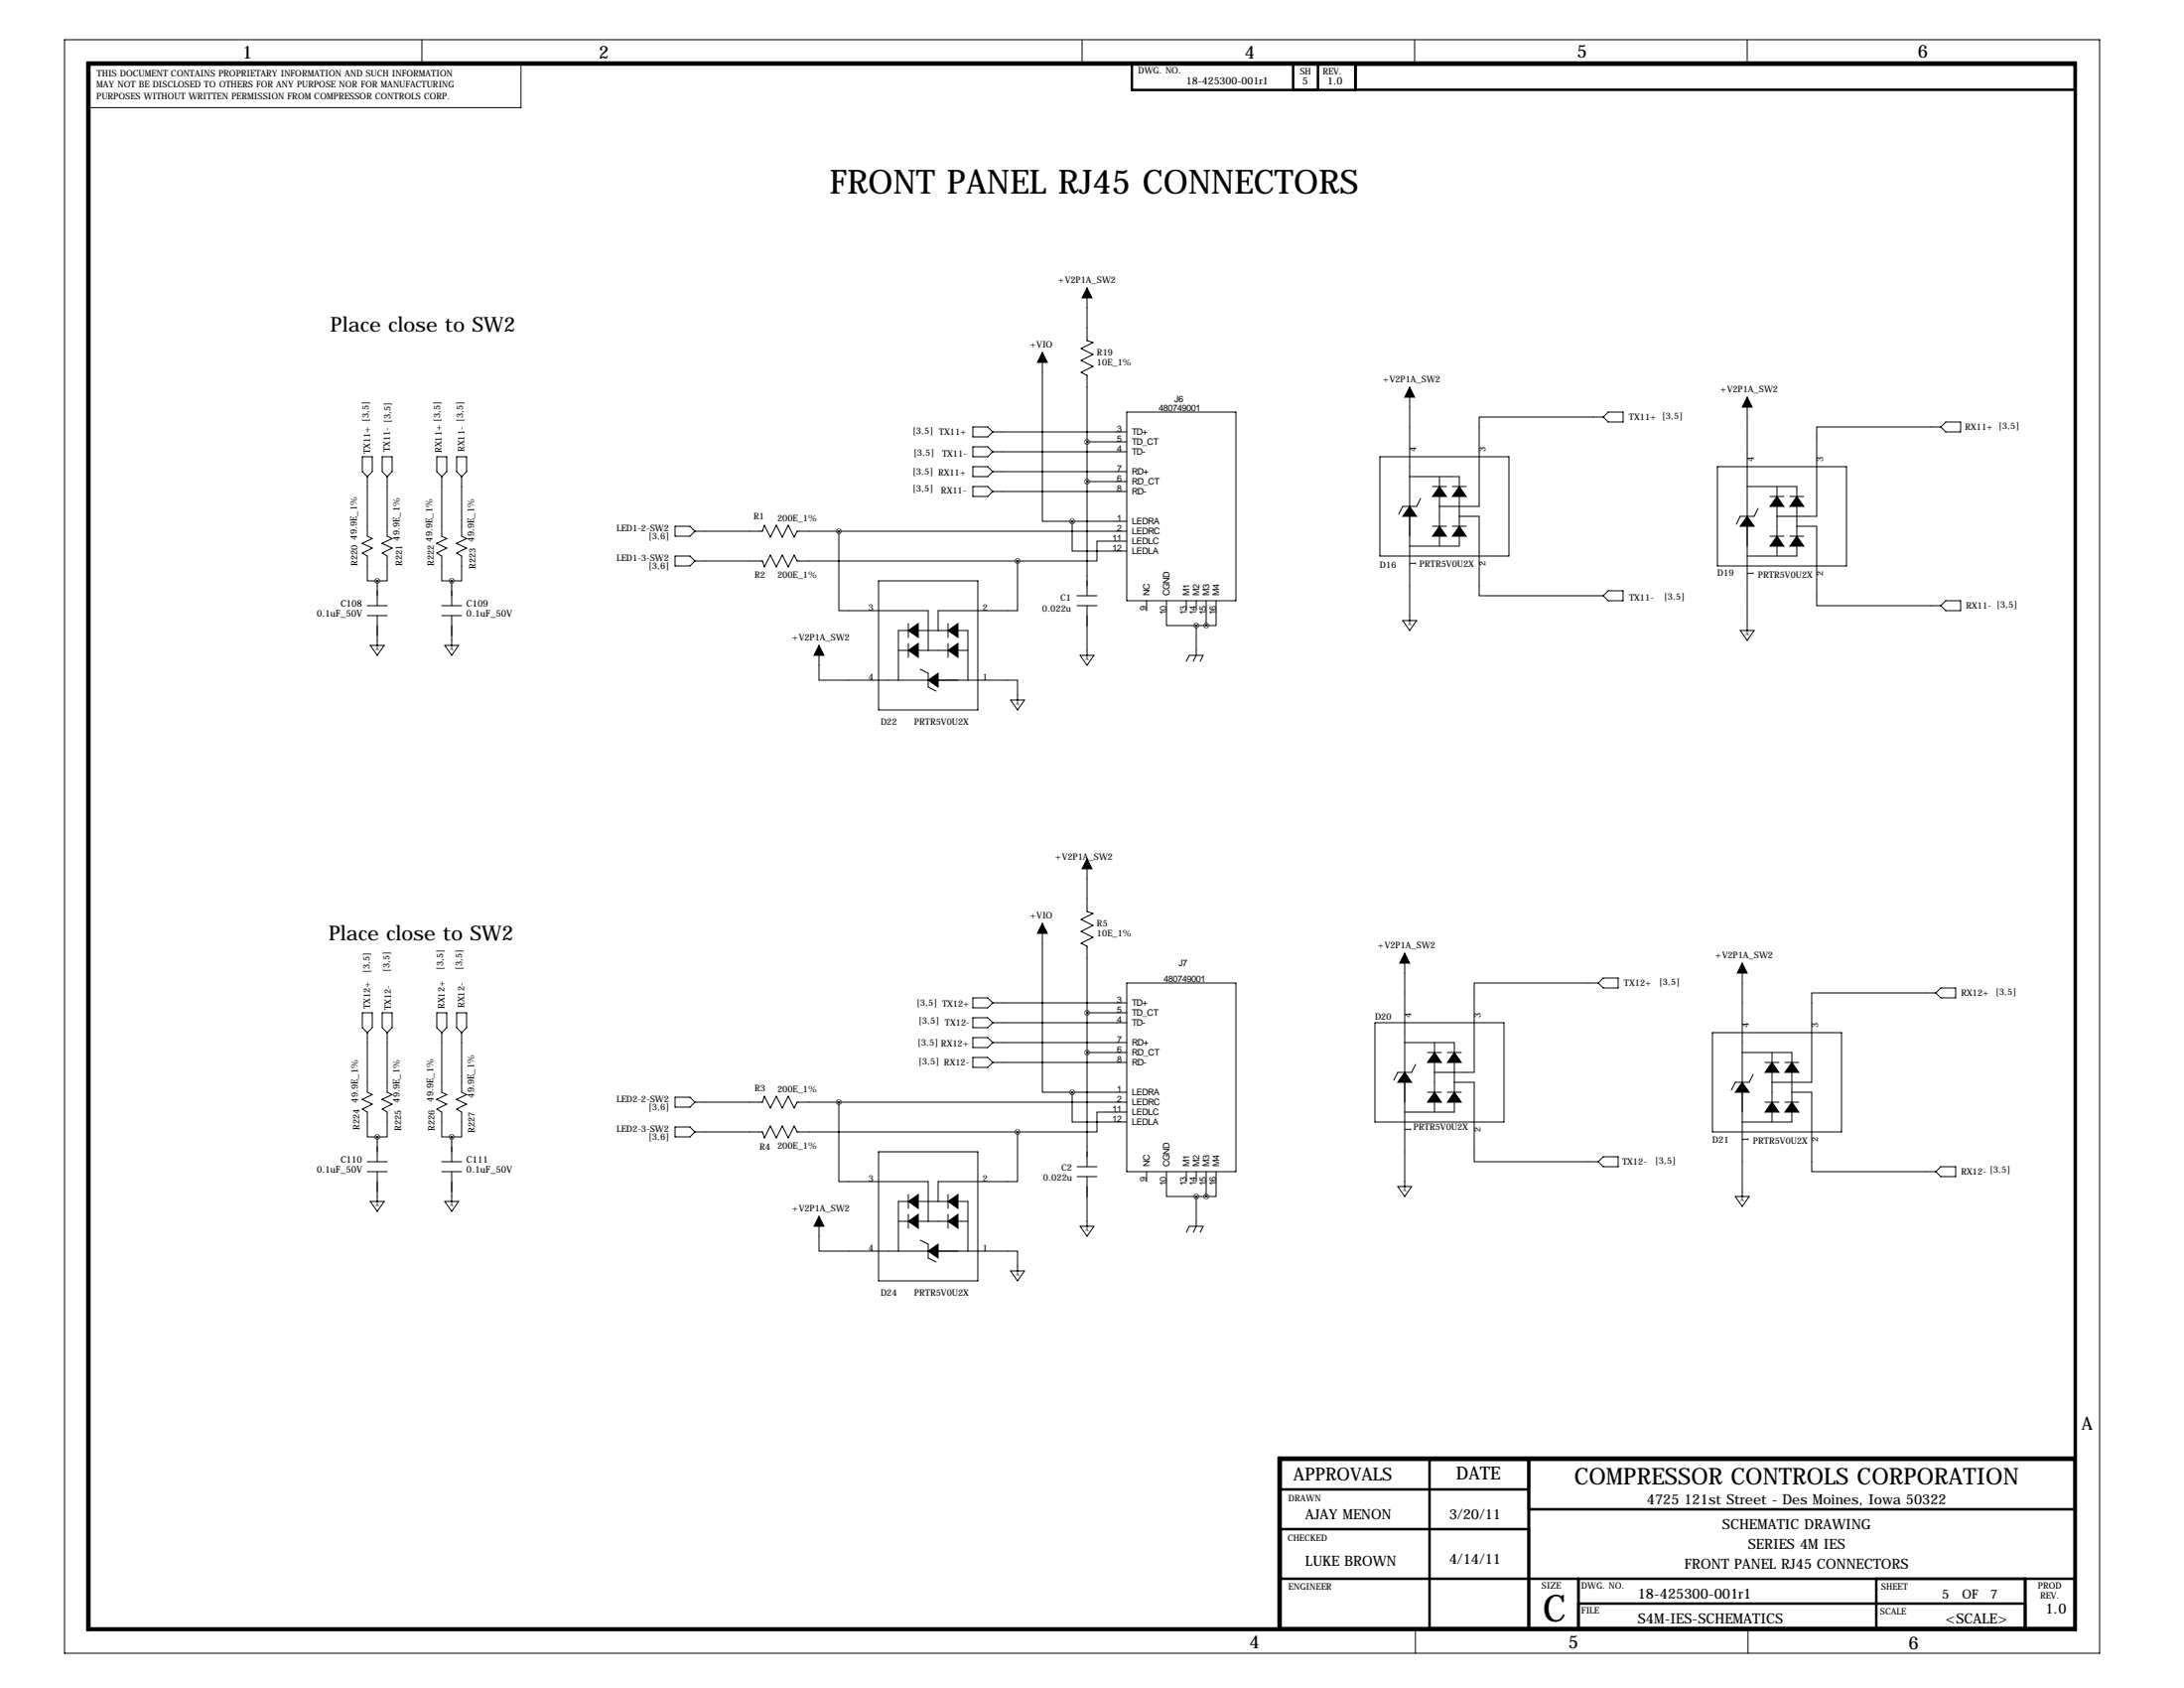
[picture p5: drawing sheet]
<svg xmlns="http://www.w3.org/2000/svg" width="559mm" height="432mm" viewBox="0 0 559 432" stroke-linecap="round" stroke-linejoin="round" font-family="sans-serif">
<g fill="none" stroke="#000" stroke-width=".63">
<path d="M22.4 16h508.7v401h-508.7zM22.9 16.5h508v400.1h-508zM289.6 16.3h57.2v6.7h-57.2zM346.9 16.5v6.5h184M330.9 23v-6.7h6.3v6.7M365.8 373.4v43.2M391.2 373.4v43.2M530.9 373.4h-203.2v43.2M530.9 372.9h-203.7v43.7M327.7 391.2h63.5M327.7 381h63.5M391.2 386.1h139.7"/>
<path d="M327.7 403.9h203.2M403.9 403.9v12.7M403.9 410.2h114.3M480.1 403.9v12.7M518.2 403.9v12.7"/>
</g>
<g fill="none" stroke="#000" stroke-width=".25">
<path d="M16.5 10.2h520.7v412.7h-520.7zM107.9 10.2v6.3M140.5 16.5h-7.2v11h-110.8M276.9 10.2v6.3M361.9 10.2v6.3M447 10.2v6.3M278.1 73.7v13.4l1.6 .5-3.1 1.6 3.1 1.5-3.1 1.5 3.1 1.5-3.1 1.5 1.5 .8v56.4M266.7 90.2v43.1h7.6M360.7 99.1v59.7M92.7 116.8h2.5v3.8l-1.2 1.3-1.3-1.3zM97.8 116.8h2.5v3.8l-1.2 1.3-1.3-1.3zM111.8 116.8h2.5v3.8l-1.3 1.3-1.2-1.3z"/>
<path d="M116.8 116.8h2.6v3.8l-1.3 1.3-1.3-1.3zM248.9 119.4h3.8l1.3 1.2-1.3 1.3h-3.8zM248.9 114.3h3.8l1.3 1.3-1.3 1.2h-3.8zM248.9 109.2h3.8l1.3 1.3-1.3 1.3h-3.8zM254 110.5h34.3M254 115.6h34.3M278.1 113h10.2M288.3 105.4h27.9v48.3h-27.9zM353.1 116.8h33v25.4h-33zM410.2 106.7h-31.7v22.8h-10.2M411.5 105.4h3.8v2.5h-3.8l-1.3-1.2zM439.4 119.4h33v25.4h-33z"/>
<path d="M447 101.6v59.7M496.6 109.2h-31.8v22.9h-10.1M497.8 107.9h3.8v2.6h-3.8l-1.2-1.3zM94 121.9v15.3l1.2 .6-2.5 1.2 2.5 1.2-2.5 1.3 1.3 .7v6.4h2.5M99.1 121.9v15.3l1.2 .6-2.6 1.2 2.6 1.2-2.5 1.3 1.3 .7v6.4h-2.6M113 121.9v15.3l1.3 .6-2.6 1.2 2.6 1.2-2.5 1.3 1.2 .7v6.4h2.6M118.1 121.9v15.3l1.3 .6-2.6 1.2 2.6 1.2-2.6 1.3 1.3 .7v6.4h-2.5M172.7 134.6h3.8l1.3 1.3-1.3 1.3h-3.8zM177.8 135.9h17.3l.5-1.5 1.5 3 1.5-3 1.6 3 1.5-3 1.5 3 .8-1.5h84.3M214.6 135.9v20.3h22.9v10.2M248.9 124.5h3.8l1.3 1.2-1.3 1.3h-3.8zM254 120.6h34.3"/>
<path d="M254 125.7h34.3M274.3 133.3v7.7h14M274.3 133.3h14M278.1 123.2h10.2M288.3 138.4h-7.6v5.1h-20.4M360.7 121.9h12.7v17.8h-12.7M363.5 127.5l-1 2h-3.6l-1 2.1M366.5 134.6h3.6M366.5 124.5h3.6M368.3 121.9v17.8M371.6 134.6h3.6M371.6 124.5h3.6"/>
<path d="M373.4 132.1h5.1v20.3h31.7M447 124.5h12.7v17.7h-12.7M449.8 130l-1 2.1h-3.5l-1.1 2M452.9 137.2h3.5M452.9 127h3.5M454.7 124.5v17.7M458 137.2h3.5M458 127h3.5M459.7 134.6h5.1v20.3h31.8M94 154.9h5.1M94 157.5h5.1M96.5 148.6v6.3"/>
<path d="M96.5 157.5v7.6M113 154.9h5.1M113 157.5h5.1M115.6 148.6v6.3M115.6 157.5v7.6M172.7 142.2h3.8l1.3 1.3-1.3 1.3h-3.8zM177.8 143.5h17.3l.5 1.5 1.5-3 1.5 3 1.6-3 1.5 3 1.5-3 .8 1.5h56.3M224.8 148.6h25.4v33h-25.4zM232.4 159.5v3.6M242.6 159.5v3.6M260.3 143.5v12.7h-20.3v5.1M275.6 154.9h5.1"/>
<path d="M275.6 152.4h5.1M278.1 154.9v12.7M293.4 153.7v2.5M298.4 153.7v6.3h7.7M303.5 153.7v2.5M306.1 153.7v2.5M308.6 153.7v6.3M311.1 153.7v6.3h-2.5M358.9 158.8h3.6l-1.8 2.5zM411.5 151.1h3.8v2.6h-3.8l-1.3-1.3zM497.8 153.7h3.8v2.5h-3.8l-1.2-1.3zM94.7 165.1h3.6l-1.8 2.5z"/>
<path d="M113.8 165.1h3.5l-1.7 2.5zM209.5 165.1v8.9h50.8v5.1M229.9 166.4h17.7M229.9 174v-12.7h17.7v12.7M232.4 164.6v3.5M235.5 171.2l2 1v3.6l2 1M242.6 164.6v3.5M258.6 179.1h3.5l-1.8 2.5zM276.4 167.6h3.5l-1.8 2.6zM303.5 169.2l.8-1.6h3.5l-.7 1.6M306.1 160v7.6l-.8 1.6M306.1 160h2.5"/>
<path d="M445.3 161.3h3.5l-1.8 2.5zM278.1 219.7v13.5l1.6 .5-3.1 1.5 3.1 1.5-3.1 1.6 3.1 1.5-3.1 1.5 1.5 .8v56.3M266.7 236.2v43.2h7.6M92.7 259.1h2.5v3.8l-1.2 1.3-1.3-1.3zM97.8 259.1h2.5v3.8l-1.2 1.3-1.3-1.3zM111.8 259.1h2.5v3.8l-1.3 1.3-1.2-1.3zM116.8 259.1h2.6v3.8l-1.3 1.3-1.3-1.3zM248.9 255.3h3.8l1.3 1.2-1.3 1.3h-3.8zM254 256.5h34.3M278.1 259.1h10.2M288.3 251.5h27.9v48.2h-27.9zM359.4 243.8v59.7"/>
<path d="M408.9 251.5h-31.7v22.8h-10.2M408.9 251.5l1.3-1.3h3.8v2.5h-3.8zM445.8 246.4v59.7M495.3 254h-31.8v22.9h-10.1M496.6 252.7h3.8v2.6h-3.8l-1.3-1.3zM94 264.2v15.2l1.2 .6-2.5 1.2 2.5 1.2-2.5 1.3 1.3 .8v6.3h2.5M99.1 264.2v15.2l1.2 .6-2.6 1.2 2.6 1.2-2.5 1.3 1.3 .8v6.3h-2.6M113 264.2v15.2l1.3 .6-2.6 1.2 2.6 1.2-2.5 1.3 1.2 .8v6.3h2.6M118.1 264.2v15.2l1.3 .6-2.6 1.2 2.6 1.2-2.6 1.3 1.3 .8v6.3h-2.5M248.9 260.3h3.8l1.3 1.3-1.3 1.3h-3.8zM248.9 265.4h3.8l1.3 1.3-1.3 1.3h-3.8zM248.9 270.5h3.8l1.3 1.3-1.3 1.2h-3.8z"/>
<path d="M254 266.7h34.3M254 261.6h34.3M254 271.8h34.3M274.3 279.4v7.6h14M274.3 279.4h14M278.1 269.2h10.2M351.8 261.6h33v25.4h-33zM359.4 266.7h12.7v17.8h-12.7M362.2 272.3l-1 2h-3.6l-1 2.1M365.3 279.4h3.5M365.3 269.2h3.5M367 266.7v17.8"/>
<path d="M370.3 279.4h3.6M370.3 269.2h3.6M372.1 276.9h5.1v20.3h31.7M438.1 264.2h33.1v25.4h-33.1zM445.8 269.2h12.7v17.8h-12.7M448.6 274.8l-1.1 2.1h-3.5l-1 2M451.6 271.8h3.6M453.4 269.2v17.8M456.7 271.8h3.5M458.5 279.4h5v20.3h31.8M94 297.2h5.1M94 299.7h5.1"/>
<path d="M96.5 290.8v6.4M96.5 299.7v7.6M113 297.2h5.1M113 299.7h5.1M115.6 290.8v6.4M115.6 299.7v7.6M172.7 280.7h3.8l1.3 1.2-1.3 1.3h-3.8zM172.7 288.3h3.8l1.3 1.3-1.3 1.2h-3.8zM177.8 281.9h17.3l.5-1.5 1.5 3.1 1.5-3.1 1.6 3.1 1.5-3.1 1.5 3.1 .8-1.6h84.3M177.8 289.6h17.3l.5 1.5 1.5-3.1 1.5 3.1 1.6-3.1 1.5 3.1 1.5-3.1 .8 1.6h56.3M214.6 281.9v20.4h22.9v10.1M224.8 294.6h25.4v33.1h-25.4z"/>
<path d="M260.3 289.6v12.7h-20.3v5M275.6 298.4h5.1M288.3 284.5h-7.6v5.1h-20.4M293.4 299.7v2.6M298.4 299.7v6.4h7.7M303.5 299.7v2.6M306.1 299.7v2.6M308.6 299.7v6.4M311.1 299.7v6.4h-2.5M408.9 297.2l1.3-1.3h3.8v2.5h-3.8zM451.6 281.9h3.6M456.7 281.9h3.5"/>
<path d="M496.6 298.4h3.8v2.6h-3.8l-1.3-1.3zM94.7 307.3h3.6l-1.8 2.6zM113.8 307.3h3.5l-1.7 2.6zM209.5 311.1v8.9h50.8v5.1M229.9 312.4h17.7M232.4 305.6v3.5M232.4 310.6v3.6M235.5 317.2l2 1.1v3.5l2 1M242.6 305.6v3.5M242.6 310.6v3.6M275.6 301h5.1M276.4 313.7h3.5l-1.8 2.5z"/>
<path d="M278.1 301v12.7M303.5 315.2l.8-1.5h3.5l-.7 1.5M306.1 306.1v7.6l-.8 1.5M306.1 306.1h2.5M357.6 303.5h3.6l-1.8 2.6zM444 306.1h3.5l-1.7 2.5zM229.9 320v-12.7h17.7v12.7M258.6 325.1h3.5l-1.8 2.6zM362.2 416.6v6.3M447.2 416.6v6.3"/>
</g>
<g fill="#000" stroke="#000" stroke-width=".25">
<path d="M278.1 73.7l1.3 2.5h-2.5zM266.7 90.2l1.3 2.5h-2.6zM360.7 99.1l1.2 2.5h-2.5zM447 101.6l1.3 2.5h-2.5zM360.7 129.5l1.8 2.6h-3.6zM368.3 134.6l1.8 2.6h-3.6zM368.3 124.5l1.8 2.5h-3.6zM373.4 134.6l1.8 2.6h-3.6zM373.4 124.5l1.8 2.5h-3.6zM447 132.1l1.8 2.5h-3.5zM454.7 137.2l1.7 2.5h-3.5zM454.7 127l1.7 2.5h-3.5z"/>
<path d="M459.7 137.2l1.8 2.5h-3.5zM459.7 127l1.8 2.5h-3.5zM209.5 165.1l1.3 2.5h-2.5zM232.4 166.4l2.5-1.8v3.5zM232.4 161.3l2.5-1.8v3.6zM237.5 174l2.5-1.8v3.6zM242.6 166.4l2.5-1.8v3.5zM242.6 161.3l2.5-1.8v3.6zM278.1 219.7l1.3 2.5h-2.5zM266.7 236.2l1.3 2.6h-2.6zM359.4 243.8l1.3 2.6h-2.6zM445.8 246.4l1.2 2.5h-2.5z"/>
<path d="M359.4 274.3l1.8 2.6h-3.6zM367 279.4l1.8 2.5h-3.5zM367 269.2l1.8 2.6h-3.5zM372.1 279.4l1.8 2.5h-3.6zM372.1 269.2l1.8 2.6h-3.6zM445.8 276.9l1.7 2.5h-3.5zM453.4 271.8l1.8 2.5h-3.6zM458.5 271.8l1.7 2.5h-3.5zM453.4 281.9l1.8 2.6h-3.6zM458.5 281.9l1.7 2.6h-3.5zM209.5 311.1l1.3 2.6h-2.5zM232.4 312.4l2.5-1.8v3.6z"/>
<path d="M232.4 307.3l2.5-1.7v3.5zM242.6 312.4l2.5-1.8v3.6zM242.6 307.3l2.5-1.7v3.5zM237.5 320l2.5-1.7v3.5z"/>
</g>
<path d="M96.5 148.6a.05 .05 0 0 0 .1 0 .05 .05 0 0 0-.1 0zM115.5 148.6a.05 .05 0 0 0 .1 0 .05 .05 0 0 0-.1 0zM278.1 113a.05 .05 0 0 0 .1 0 .05 .05 0 0 0-.1 0zM278.1 123.2a.05 .05 0 0 0 .1 0 .05 .05 0 0 0-.1 0zM308.6 160a.05 .05 0 0 0 .1 0 .05 .05 0 0 0-.1 0zM274.3 133.4a.05 .05 0 0 0 .1 0 .05 .05 0 0 0-.1 0zM260.3 143.5a.05 .05 0 0 0 .1 0 .05 .05 0 0 0-.1 0zM214.6 135.9a.05 .05 0 0 0 .1 0 .05 .05 0 0 0-.1 0zM96.5 290.8a.05 .05 0 0 0 .1 0 .05 .05 0 0 0-.1 0zM115.5 290.8a.05 .05 0 0 0 .1 0 .05 .05 0 0 0-.1 0zM278.1 259.1a.05 .05 0 0 0 .1 0 .05 .05 0 0 0-.1 0zM278.1 269.2a.05 .05 0 0 0 .1 0 .05 .05 0 0 0-.1 0zM274.3 279.4a.05 .05 0 0 0 .1 0 .05 .05 0 0 0-.1 0zM260.3 289.6a.05 .05 0 0 0 .1 0 .05 .05 0 0 0-.1 0zM214.6 281.9a.05 .05 0 0 0 .1 0 .05 .05 0 0 0-.1 0zM308.6 306.1a.05 .05 0 0 0 .1 0 .05 .05 0 0 0-.1 0zM306 306.1a.05 .05 0 0 0 .1 0 .05 .05 0 0 0-.1 0zM306 160a.05 .05 0 0 0 .1 0 .05 .05 0 0 0-.1 0z" fill="#000" stroke="#000" stroke-width="1.3"/>
<text font-size="9.6" x="394.7" y="414.7">C</text>
<text font-size="8.6" x="212.3" y="49.5">FRONT PANEL RJ45 CONNECTORS</text>
<text font-size="5.9" x="402.8" y="379.7">COMPRESSOR CONTROLS CORPORATION</text>
<g font-size="5.3">
<text x="84.6" y="84.8">Place close to SW2</text>
<text x="84.1" y="240.5">Place close to SW2</text>
</g>
<g font-size="4.6">
<text x="62" y="15">1</text>
<text x="153.2" y="15">2</text>
<text x="318.5" y="15">4</text>
<text x="403.5" y="14.8">5</text>
<text x="490.7" y="14.8">6</text>
<text x="532.6" y="365.8">A</text>
<text x="331" y="378.7">APPROVALS</text>
<text x="372.6" y="378.5">DATE</text>
<text x="319.6" y="421.7">4</text>
<text x="401.3" y="421.6">5</text>
<text x="488.3" y="421.8">6</text>
</g>
<g font-size="3.6">
<text x="334" y="388.6">AJAY MENON</text>
<text x="370.8" y="388.6">3/20/11</text>
<text x="421.3" y="384.8">4725 121st Street - Des Moines, Iowa 50322</text>
<text x="440.7" y="391.2">SCHEMATIC DRAWING</text>
<text x="334" y="400.6">LUKE BROWN</text>
<text x="370.8" y="400">4/14/11</text>
<text x="431" y="401.3">FRONT PANEL RJ45 CONNECTORS</text>
<text x="447.2" y="396.2">SERIES 4M IES</text>
<text x="419" y="408.9">18-425300-001r1</text>
<text x="523.3" y="412.7">1.0</text>
<text x="419" y="415.3">S4M-IES-SCHEMATICS</text>
<text x="497.8" y="415.3">&lt;SCALE&gt;</text>
</g>
<g font-size="3.3">
<text x="496.8" y="408.9">5</text>
<text x="502.1" y="408.9">OF</text>
<text x="509.2" y="408.9">7</text>
</g>
<g font-size="2.6">
<text x="303.5" y="21.6">18-425300-001r1</text>
<text x="333.2" y="21.6">5</text>
<text x="339.6" y="21.6">1.0</text>
</g>
<g font-size="2.4">
<text x="87.1" y="155.2">C108</text>
<text x="119.4" y="155.2">C109</text>
<text x="81" y="157.6">0.1uF_50V</text>
<text x="119.4" y="157.6">0.1uF_50V</text>
<text x="81" y="299.9">0.1uF_50V</text>
<text x="87.1" y="297.4">C110</text>
<text x="119.4" y="297.4">C111</text>
<text x="119.4" y="299.9">0.1uF_50V</text>
</g>
<g font-size="2.3">
<text x="24.7" y="22.4">MAY NOT BE DISCLOSED TO OTHERS FOR ANY PURPOSE NOR FOR MANUFACTURING</text>
<text x="24.8" y="19.6">THIS DOCUMENT CONTAINS PROPRIETARY INFORMATION AND SUCH INFORMATION</text>
<text x="291.2" y="18.9">DWG. NO.</text>
<text x="332.6" y="18.9">SH</text>
<text x="338.4" y="18.9">REV.</text>
<text x="24.7" y="25.5">PURPOSES WITHOUT WRITTEN PERMISSION FROM COMPRESSOR CONTROLS CORP.</text>
<text x="270.8" y="72.4">+V2P1A_SW2</text>
<text x="263.5" y="88.9">+VIO</text>
<text x="280.7" y="90.9">R19</text>
<text x="280.7" y="93.6">10E_1%</text>
<text x="353.8" y="97.8">+V2P1A_SW2</text>
<text x="440.2" y="100.3">+V2P1A_SW2</text>
<text x="296.4" y="105.2">480749001</text>
<text x="300.5" y="102.9">J6</text>
<text x="416.8" y="107.4">TX11+ [3,5]</text>
<text x="233.5" y="111.1">[3,5] TX11+</text>
<text x="285.8" y="110.5">3</text>
<text x="285.8" y="113">5</text>
<text x="289.6" y="111.3">TD+</text>
<text x="289.6" y="113.8">TD_CT</text>
<text x="502.8" y="110">RX11+ [3,5]</text>
<text x="94.7" y="116.1" transform="rotate(-90 94.7 116.1)">TX11+ [3,5]</text>
<text x="99.8" y="115.6" transform="rotate(-90 99.8 115.6)">TX11- [3,5]</text>
<text x="113" y="115.8" transform="rotate(-90 113 115.8)">RX11+ [3,5]</text>
<text x="118.9" y="115.6" transform="rotate(-90 118.9 115.6)">RX11- [3,5]</text>
<text x="233.7" y="116.7">[3,5]</text>
<text x="241" y="116.8">TX11-</text>
<text x="285.8" y="115.6">4</text>
<text x="289.6" y="116.3">TD-</text>
<text x="362.3" y="115.6" transform="rotate(-90 362.3 115.6)">4</text>
<text x="380.1" y="115.6" transform="rotate(-90 380.1 115.6)">3</text>
<text x="448.7" y="118.1" transform="rotate(-90 448.7 118.1)">4</text>
<text x="466.4" y="118.1" transform="rotate(-90 466.4 118.1)">3</text>
<text x="233.5" y="121.5">[3,5] RX11+</text>
<text x="233.5" y="125.8">[3,5]</text>
<text x="285.8" y="120.7">7</text>
<text x="285.8" y="123.2">6</text>
<text x="285.8" y="125.7">8</text>
<text x="289.6" y="121.4">RD+</text>
<text x="289.6" y="124">RD_CT</text>
<text x="240.8" y="126.2">RX11-</text>
<text x="289.6" y="126.5">RD-</text>
<text x="157.8" y="135.9">LED1-2-SW2</text>
<text x="192.8" y="132.9">R1</text>
<text x="198.9" y="133.4">200E_1%</text>
<text x="285.8" y="133.4">1</text>
<text x="285.8" y="135.9">2</text>
<text x="289.6" y="134.1">LEDRA</text>
<text x="289.6" y="136.7">LEDRC</text>
<text x="91.3" y="138.1" transform="rotate(-90 91.3 138.1)">49.9E_1%</text>
<text x="102.2" y="138.3" transform="rotate(-90 102.2 138.3)">49.9E_1%</text>
<text x="121.2" y="138.6" transform="rotate(-90 121.2 138.6)">49.9E_1%</text>
<text x="157.8" y="143.5">LED1-3-SW2</text>
<text x="165.9" y="138">[3,6]</text>
<text x="284.6" y="138.4">11</text>
<text x="284.6" y="141">12</text>
<text x="289.6" y="139.2">LEDLC</text>
<text x="289.6" y="141.7">LEDLA</text>
<text x="91.4" y="144.7" transform="rotate(-90 91.4 144.7)">R220</text>
<text x="102.9" y="144.7" transform="rotate(-90 102.9 144.7)">R221</text>
<text x="111" y="144.7" transform="rotate(-90 111 144.7)">R22249.9E_1%</text>
<text x="121.7" y="145.4" transform="rotate(-90 121.7 145.4)">R223</text>
<text x="165.9" y="145.6">[3,6]</text>
<text x="193.1" y="147.8">R2</text>
<text x="198.9" y="147.9">200E_1%</text>
<text x="353.1" y="145.4">D16</text>
<text x="362.3" y="144.8" transform="rotate(-90 362.3 144.8)">1</text>
<text x="363.2" y="145.1">PRTR5V0U2X</text>
<text x="380.1" y="144.8" transform="rotate(-90 380.1 144.8)">2</text>
<text x="439.4" y="147.4">D19</text>
<text x="448.7" y="147.4" transform="rotate(-90 448.7 147.4)">1</text>
<text x="449.8" y="147.9">PRTR5V0U2X</text>
<text x="466.4" y="147.4" transform="rotate(-90 466.4 147.4)">2</text>
<text x="271.3" y="153.7">C1</text>
<text x="294.1" y="152.4" transform="rotate(-90 294.1 152.4)">NC</text>
<text x="299.2" y="152.4" transform="rotate(-90 299.2 152.4)">CGND</text>
<text x="304.3" y="152.4" transform="rotate(-90 304.3 152.4)">M1</text>
<text x="306.8" y="152.4" transform="rotate(-90 306.8 152.4)">M2</text>
<text x="309.4" y="152.4" transform="rotate(-90 309.4 152.4)">M3</text>
<text x="311.9" y="152.4" transform="rotate(-90 311.9 152.4)">M4</text>
<text x="416.8" y="153.7">TX11-</text>
<text x="425.8" y="153.5">[3,5]</text>
<text x="503.1" y="155.7">RX11- [3,5]</text>
<text x="222.2" y="156.2">3</text>
<text x="251.5" y="156.2">2</text>
<text x="266.7" y="156.6">0.022u</text>
<text x="293.4" y="156.1" transform="rotate(-90 293.4 156.1)">9</text>
<text x="298.4" y="157.3" transform="rotate(-90 298.4 157.3)">10</text>
<text x="303.5" y="157.3" transform="rotate(-90 303.5 157.3)">13</text>
<text x="306.1" y="157.3" transform="rotate(-90 306.1 157.3)">14</text>
<text x="308.6" y="157.3" transform="rotate(-90 308.6 157.3)">15</text>
<text x="311.1" y="157.3" transform="rotate(-90 311.1 157.3)">16</text>
<text x="202.7" y="163.8">+V2P1A_SW2</text>
<text x="222.2" y="174">4</text>
<text x="251.5" y="174">1</text>
<text x="225.3" y="185.5">D22</text>
<text x="233.9" y="185.5">PRTR5V0U2X</text>
<text x="270" y="220">+V2P1A_SW2</text>
<text x="263.5" y="234.9">+VIO</text>
<text x="280.7" y="237">R5</text>
<text x="280.7" y="239.6">10E_1%</text>
<text x="352.5" y="242.6">+V2P1A_SW2</text>
<text x="438.9" y="245.1">+V2P1A_SW2</text>
<text x="94.6" y="248.9" transform="rotate(-90 94.6 248.9)">[3,5]</text>
<text x="99.7" y="248.6" transform="rotate(-90 99.7 248.6)">[3,5]</text>
<text x="113.4" y="248.1" transform="rotate(-90 113.4 248.1)">[3,5]</text>
<text x="118.2" y="248.1" transform="rotate(-90 118.2 248.1)">[3,5]</text>
<text x="297.7" y="251.2">480749001</text>
<text x="301.5" y="247.1">J7</text>
<text x="118.9" y="257.8" transform="rotate(-90 118.9 257.8)">RX12-</text>
<text x="234.5" y="257.4">[3,5] TX12+</text>
<text x="285.8" y="256.5">3</text>
<text x="289.6" y="257.3">TD+</text>
<text x="415.5" y="252.2">TX12+</text>
<text x="424.5" y="252.1">[3,5]</text>
<text x="501.8" y="254.8">RX12+ [3,5]</text>
<text x="94.7" y="258.1" transform="rotate(-90 94.7 258.1)">TX12+</text>
<text x="100.1" y="258.3" transform="rotate(-90 100.1 258.3)">TX12-</text>
<text x="113.8" y="258.1" transform="rotate(-90 113.8 258.1)">RX12+</text>
<text x="235" y="262">[3,5] TX12-</text>
<text x="285.8" y="259.1">5</text>
<text x="285.8" y="261.6">4</text>
<text x="289.6" y="259.8">TD_CT</text>
<text x="289.6" y="262.4">TD-</text>
<text x="351.8" y="260.9">D20</text>
<text x="361" y="260.3" transform="rotate(-90 361 260.3)">4</text>
<text x="378.8" y="260.3" transform="rotate(-90 378.8 260.3)">3</text>
<text x="447.4" y="262.9" transform="rotate(-90 447.4 262.9)">4</text>
<text x="465.2" y="262.9" transform="rotate(-90 465.2 262.9)">3</text>
<text x="234.8" y="267.6">[3,5] RX12+</text>
<text x="285.8" y="266.7">7</text>
<text x="285.8" y="269.2">6</text>
<text x="289.6" y="267.5">RD+</text>
<text x="235" y="272.4">[3,5] RX12-</text>
<text x="285.8" y="271.8">8</text>
<text x="289.6" y="270">RD_CT</text>
<text x="289.6" y="272.5">RD-</text>
<text x="110.8" y="281.8" transform="rotate(-90 110.8 281.8)">49.9E_1%</text>
<text x="121.2" y="280.8" transform="rotate(-90 121.2 280.8)">49.9E_1%</text>
<text x="157.8" y="281.9">LED2-2-SW2</text>
<text x="193.1" y="279.2">R3</text>
<text x="198.9" y="279.4">200E_1%</text>
<text x="285.8" y="279.4">1</text>
<text x="285.8" y="281.9">2</text>
<text x="289.6" y="280.2">LEDRA</text>
<text x="91.5" y="282.1" transform="rotate(-90 91.5 282.1)">49.9E_1%</text>
<text x="102.2" y="282.1" transform="rotate(-90 102.2 282.1)">49.9E_1%</text>
<text x="165.9" y="284.1">[3,6]</text>
<text x="284.6" y="284.5">11</text>
<text x="284.6" y="287">12</text>
<text x="289.6" y="282.7">LEDRC</text>
<text x="289.6" y="285.2">LEDLC</text>
<text x="289.6" y="287.8">LEDLA</text>
<text x="91.9" y="289" transform="rotate(-90 91.9 289)">R224</text>
<text x="102.6" y="289.2" transform="rotate(-90 102.6 289.2)">R225</text>
<text x="111.3" y="289.2" transform="rotate(-90 111.3 289.2)">R226</text>
<text x="121.4" y="289.7" transform="rotate(-90 121.4 289.7)">R227</text>
<text x="157.8" y="289.6">LED2-3-SW2</text>
<text x="165.9" y="291.7">[3,6]</text>
<text x="198.9" y="294">200E_1%</text>
<text x="361" y="289.6" transform="rotate(-90 361 289.6)">1</text>
<text x="361.7" y="289.1">PRTR5V0U2X</text>
<text x="378.8" y="289.6" transform="rotate(-90 378.8 289.6)">2</text>
<text x="438.1" y="292.4">D21</text>
<text x="447.4" y="292.1" transform="rotate(-90 447.4 292.1)">1</text>
<text x="448.6" y="292.7">PRTR5V0U2X</text>
<text x="465.2" y="292.1" transform="rotate(-90 465.2 292.1)">2</text>
<text x="194.3" y="294.1">R4</text>
<text x="271.5" y="299.5">C2</text>
<text x="294.1" y="298.4" transform="rotate(-90 294.1 298.4)">NC</text>
<text x="299.2" y="298.4" transform="rotate(-90 299.2 298.4)">CGND</text>
<text x="304.3" y="298.4" transform="rotate(-90 304.3 298.4)">M1</text>
<text x="306.8" y="298.4" transform="rotate(-90 306.8 298.4)">M2</text>
<text x="309.4" y="298.4" transform="rotate(-90 309.4 298.4)">M3</text>
<text x="311.9" y="298.4" transform="rotate(-90 311.9 298.4)">M4</text>
<text x="415.1" y="297.9">TX12-</text>
<text x="423.5" y="297.8">[3,5]</text>
<text x="222.2" y="302.3">3</text>
<text x="251.5" y="302.3">2</text>
<text x="267" y="302.1">0.022u</text>
<text x="293.4" y="302.2" transform="rotate(-90 293.4 302.2)">9</text>
<text x="298.4" y="303.4" transform="rotate(-90 298.4 303.4)">10</text>
<text x="303.5" y="303.4" transform="rotate(-90 303.5 303.4)">13</text>
<text x="306.1" y="303.4" transform="rotate(-90 306.1 303.4)">14</text>
<text x="308.6" y="303.4" transform="rotate(-90 308.6 303.4)">15</text>
<text x="311.1" y="303.4" transform="rotate(-90 311.1 303.4)">16</text>
<text x="501.8" y="300.5">RX12- [3,5]</text>
<text x="202.7" y="309.9">+V2P1A_SW2</text>
<text x="222.2" y="320">4</text>
<text x="251.5" y="320">1</text>
<text x="225.3" y="331.6">D24</text>
<text x="233.9" y="331.6">PRTR5V0U2X</text>
<text x="329.7" y="384">DRAWN</text>
<text x="329.4" y="394.2">CHECKED</text>
<text x="329.7" y="406.7">ENGINEER</text>
<text x="394.5" y="406.4">SIZE</text>
<text x="404.6" y="406.4">DWG. NO.</text>
<text x="481.3" y="406.7">SHEET</text>
<text x="521.5" y="406.4">PROD</text>
<text x="404.6" y="412.7">FILE</text>
<text x="481.1" y="413">SCALE</text>
<text x="522" y="408.9">REV.</text>
</g>
<g font-size="1.3">
<text x="360.3" y="159.9">A</text>
<text x="96.1" y="166.3">A</text>
<text x="115.2" y="166.3">A</text>
<text x="446.6" y="162.5">A</text>
<text x="277.7" y="168.8">A</text>
<text x="259.9" y="180.3">A</text>
<text x="359" y="304.7">A</text>
<text x="96.1" y="308.5">A</text>
<text x="115.2" y="308.5">A</text>
<text x="445.4" y="307.3">A</text>
<text x="277.7" y="314.9">A</text>
<text x="259.9" y="326.3">A</text>
</g>
</svg>
